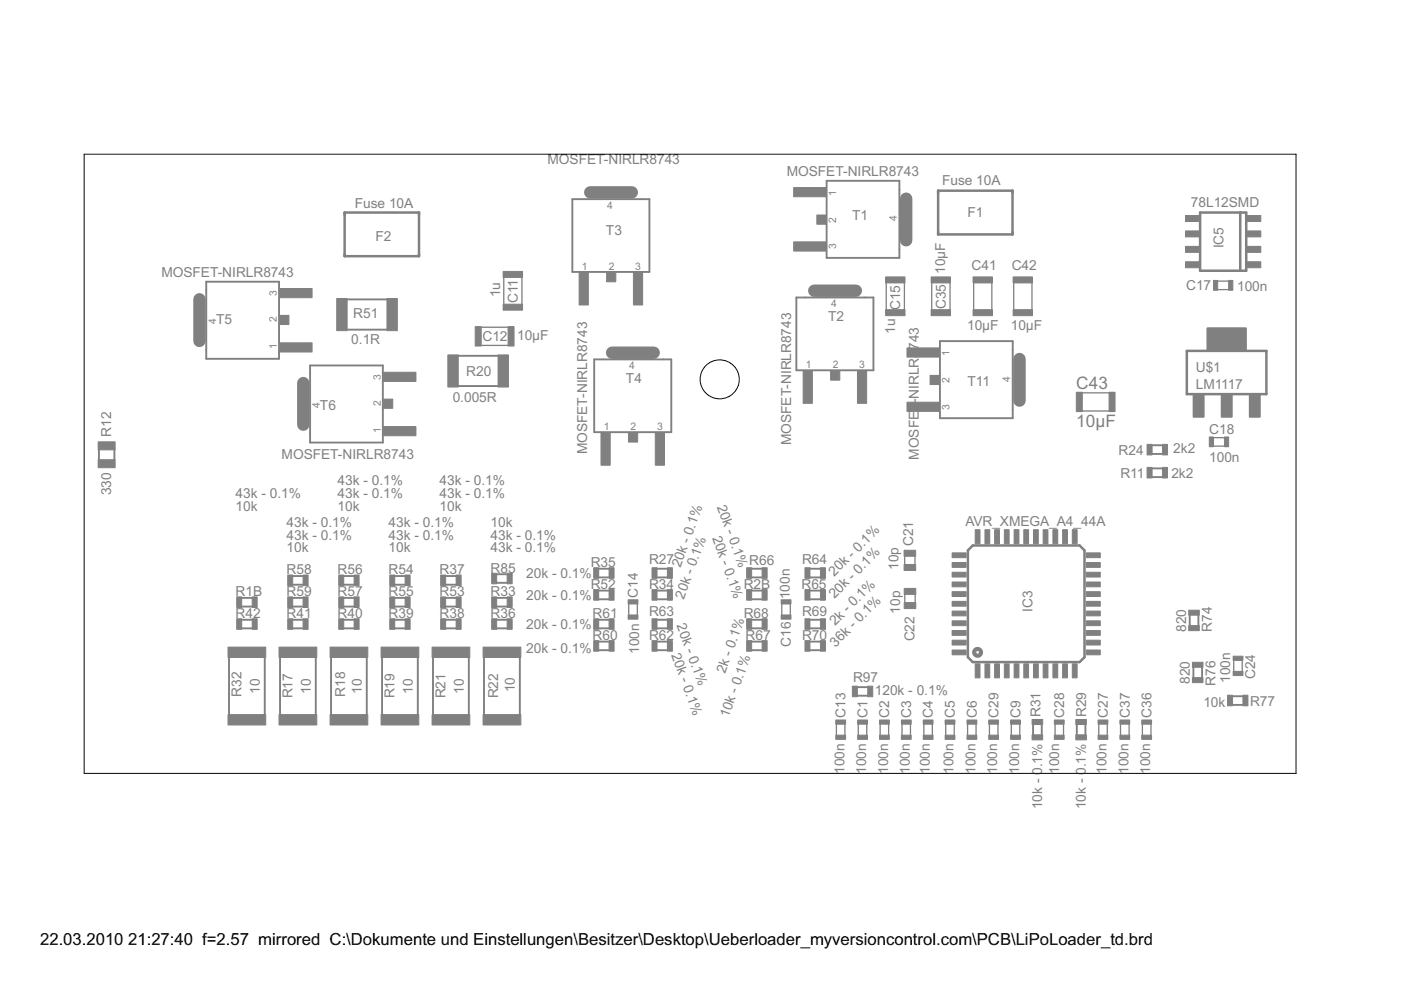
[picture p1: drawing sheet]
<svg xmlns="http://www.w3.org/2000/svg" width="297mm" height="210mm" viewBox="0 0 297 210" stroke-linecap="round" stroke-linejoin="round" font-family="sans-serif">
<path d="M206.6 137.5a1.04 1.04 0 0 1 1.1-.2 1.04 1.04 0 0 1 .6 1h-.6a.4 .4 0 0 1-.6 .4 .4 .4 0 0 1-.1-.7 .4 .4 0 0 1 .6 .2l.1 .1h.6a1.05 1.05 0 0 1-1.5 1 1.05 1.05 0 0 1-.2-1.8z" fill-rule="evenodd" fill="#808080" stroke="#808080" stroke-width=".21"/>
<g fill="#808080" stroke="#808080" stroke-width=".53">
<path d="M205.2 139.3l1 1.1z"/>
<path d="M205.2 116.7v22.6z"/>
<path d="M205.2 116.7l1-1z"/>
<path d="M206.2 115.7h22.7z"/>
<path d="M228.9 115.7l1 1z"/>
<path d="M229.9 116.7v22.6z"/>
<path d="M229.9 139.3l-1 1.1z"/>
<path d="M206.2 140.4h22.7z"/>
<path d="M268.5 74.4v9.2z"/>
<path d="M251.6 83.6h16.9z"/>
<path d="M251.6 74.4v9.2z"/>
<path d="M251.6 74.4h16.9z"/>
<path d="M198.9 49.7h15.8z"/>
<path d="M198.9 40.4h15.8z"/>
<path d="M198.9 40.4v.5z"/>
<path d="M198.9 49.2v.5z"/>
<path d="M214.7 40.4v.5z"/>
<path d="M214.7 49.2v.5z"/>
<path d="M73.1 45.1h15.7z"/>
<path d="M73.1 54.3h15.7z"/>
<path d="M88.8 53.8v.5z"/>
<path d="M88.8 45.1v.5z"/>
<path d="M73.1 53.8v.5z"/>
<path d="M73.1 45.1v.5z"/>
<path d="M198.9 40.4v9.3z"/>
<path d="M214.7 40.4v9.3z"/>
<path d="M88.8 45.1v9.2z"/>
<path d="M73.1 45.1v9.2z"/>
<path d="M254.4 45.1h8.6z"/>
<path d="M263 45.1h1.2z"/>
<path d="M264.2 45.1v12.3z"/>
<path d="M263 57.4h1.2z"/>
<path d="M254.4 57.4h8.6z"/>
<path d="M254.4 45.1v12.3z"/>
<path d="M263 45.1v12.3z"/>
</g>
<g fill="#808080" stroke="#808080" stroke-width=".4">
<path d="M199.3 88.7h15.4z"/>
<path d="M199.3 72.3h15.4z"/>
<path d="M214.7 72.3v1.9z"/>
<path d="M214.7 86.9v1.8z"/>
<path d="M199.3 72.3v16.4z"/>
<path d="M175.3 54.7h15.4z"/>
<path d="M175.3 38.3h15.4z"/>
<path d="M190.7 38.3v1.9z"/>
<path d="M190.7 52.9v1.8z"/>
<path d="M175.3 38.3v16.4z"/>
<path d="M185.2 63.1v15.4z"/>
<path d="M168.8 63.1v15.4z"/>
<path d="M168.8 63.1h2z"/>
<path d="M183.4 63.1h1.8z"/>
<path d="M168.8 78.5h16.4z"/>
<path d="M137.7 42.2v15.5z"/>
<path d="M121.3 42.2v15.5z"/>
<path d="M121.3 42.2h1.9z"/>
<path d="M135.9 42.2h1.8z"/>
<path d="M121.3 57.7h16.4z"/>
<path d="M142.3 76.2v15.4z"/>
<path d="M126 76.2v15.4z"/>
<path d="M126 76.2h1.9z"/>
<path d="M140.6 76.2h1.7z"/>
<path d="M126 91.6h16.3z"/>
<path d="M43.7 59.7h15.5z"/>
<path d="M43.7 76.1h15.5z"/>
<path d="M43.7 74.2v1.9z"/>
<path d="M43.7 59.7v1.8z"/>
<path d="M59.2 59.7v16.4z"/>
<path d="M65.7 77.5h15.5z"/>
<path d="M65.7 93.8h15.5z"/>
<path d="M65.7 91.9v1.9z"/>
<path d="M65.7 77.5v1.7z"/>
<path d="M81.2 77.5v16.3z"/>
<path d="M51.2 128.6h2.3z"/>
<path d="M51.2 126.8h2.3z"/>
<path d="M159.4 125.2h2.2z"/>
<path d="M159.4 127.1h2.2z"/>
<path d="M159.4 137.9h2.2z"/>
<path d="M159.4 136h2.2z"/>
<path d="M159.4 133.2h2.2z"/>
<path d="M159.4 131.4h2.2z"/>
<path d="M97.1 81.9h8.6z"/>
<path d="M97 75.4h8.6z"/>
<path d="M228.3 153.6v2.2z"/>
<path d="M230.1 153.6v2.2z"/>
<path d="M219 153.6v2.2z"/>
<path d="M220.9 153.6v2.2z"/>
<path d="M56.1 139.4v12.2z"/>
<path d="M48.6 139.4v12.2z"/>
<path d="M94.5 131.4h2.2z"/>
<path d="M94.5 133.2h2.2z"/>
<path d="M83.7 131.4h2.2z"/>
<path d="M83.7 133.2h2.2z"/>
<path d="M72.9 131.4h2.2z"/>
<path d="M72.9 133.2h2.2z"/>
<path d="M62.1 131.4h2.2z"/>
<path d="M62.1 133.2h2.2z"/>
<path d="M51.2 131.4h2.3z"/>
<path d="M51.2 133.2h2.3z"/>
<path d="M73.6 69.9h8.5z"/>
<path d="M73.5 63.5h8.6z"/>
<path d="M171.7 136h2.2z"/>
<path d="M171.7 137.9h2.2z"/>
<path d="M21 95.4v2.1z"/>
<path d="M24.3 95.4v2.1z"/>
<path d="M67 139.4v12.2z"/>
<path d="M59.4 139.4v12.2z"/>
<path d="M77.8 139.4v12.2z"/>
<path d="M70.2 139.4v12.2z"/>
<path d="M88.6 139.4v12.2z"/>
<path d="M81 139.4v12.2z"/>
<path d="M99.4 139.4v12.2z"/>
<path d="M91.8 139.4v12.2z"/>
<path d="M110.2 139.4v12.2z"/>
<path d="M102.6 139.4v12.2z"/>
<path d="M244.2 96.2h2.3z"/>
<path d="M244.2 94.4h2.3z"/>
<path d="M139.3 120.6h2.2z"/>
<path d="M139.3 122.4h2.2z"/>
<path d="M105.3 128.6h2.2z"/>
<path d="M105.3 126.8h2.2z"/>
<path d="M139.3 127.1h2.2z"/>
<path d="M139.3 125.2h2.2z"/>
<path d="M126.9 122.4h2.3z"/>
<path d="M126.9 120.6h2.3z"/>
<path d="M105.3 133.2h2.2z"/>
<path d="M105.3 131.4h2.2z"/>
<path d="M94.5 124h2.2z"/>
<path d="M94.5 122.1h2.2z"/>
<path d="M126.9 125.2h2.3z"/>
<path d="M126.9 127.1h2.3z"/>
<path d="M94.5 128.6h2.2z"/>
<path d="M94.5 126.8h2.2z"/>
<path d="M83.7 124h2.2z"/>
<path d="M83.7 122.1h2.2z"/>
<path d="M83.7 128.6h2.2z"/>
<path d="M83.7 126.8h2.2z"/>
<path d="M72.9 124h2.2z"/>
<path d="M72.9 122.1h2.2z"/>
<path d="M72.9 128.6h2.2z"/>
<path d="M72.9 126.8h2.2z"/>
<path d="M62.1 124h2.2z"/>
<path d="M62.1 122.1h2.2z"/>
<path d="M62.1 128.6h2.2z"/>
<path d="M62.1 126.8h2.2z"/>
<path d="M126.9 137.9h2.3z"/>
<path d="M126.9 136h2.3z"/>
<path d="M126.9 131.4h2.3z"/>
<path d="M126.9 133.2h2.3z"/>
<path d="M139.3 136h2.2z"/>
<path d="M139.3 137.9h2.2z"/>
<path d="M139.3 133.2h2.2z"/>
<path d="M139.3 131.4h2.2z"/>
<path d="M171.7 120.6h2.2z"/>
<path d="M171.7 122.4h2.2z"/>
<path d="M171.7 127.1h2.2z"/>
<path d="M171.7 125.2h2.2z"/>
<path d="M159.4 122.4h2.2z"/>
<path d="M159.4 120.6h2.2z"/>
<path d="M252.2 130.4v2.3z"/>
<path d="M254.1 130.4v2.3z"/>
<path d="M254.9 141.5v2.2z"/>
<path d="M253 141.5v2.2z"/>
<path d="M261.3 147.6h2.2z"/>
<path d="M261.3 149.5h2.2z"/>
<path d="M214.7 74.2v12.7z"/>
<path d="M190.7 40.2v12.7z"/>
<path d="M170.8 63.1h12.6z"/>
<path d="M123.2 42.2h12.7z"/>
<path d="M127.9 76.2h12.7z"/>
<path d="M43.7 61.5v12.7z"/>
<path d="M65.7 79.2v12.7z"/>
<path d="M244.2 101.2h2.3z"/>
<path d="M244.2 99.3h2.3z"/>
<path d="M171.7 131.4h2.2z"/>
<path d="M171.7 133.2h2.2z"/>
<path d="M181.8 145.7h2.2z"/>
<path d="M181.8 147.5h2.2z"/>
<path d="M105.3 121.8h2.2z"/>
<path d="M105.3 123.6h2.2z"/>
</g>
<g fill="#808080" stroke="#808080" stroke-width=".21">
<path d="M53.5 126.6h1v2.2h-1z"/>
<path d="M50.2 126.6h1v2.2h-1z"/>
<path d="M158.3 125h1.1v2.3h-1.1z"/>
<path d="M161.6 125h1v2.3h-1z"/>
<path d="M206.8 140.8h1v2.9h-1z"/>
<path d="M208.8 140.8h1v2.9h-1z"/>
<path d="M210.9 140.8h1v2.9h-1z"/>
<path d="M212.9 140.8h1.1v2.9h-1.1z"/>
<path d="M215 140.8h1v2.9h-1z"/>
<path d="M217.1 140.8h1v2.9h-1z"/>
<path d="M219.1 140.8h1v2.9h-1z"/>
<path d="M221.2 140.8h1v2.9h-1z"/>
<path d="M223.2 140.8h1.1v2.9h-1.1z"/>
<path d="M225.3 140.8h1v2.9h-1z"/>
<path d="M227.4 140.8h1v2.9h-1z"/>
<path d="M230.3 137.8h3v1h-3z"/>
<path d="M230.3 135.7h3v1.1h-3z"/>
<path d="M230.3 133.7h3v1h-3z"/>
<path d="M230.3 131.6h3v1.1h-3z"/>
<path d="M230.3 129.6h3v1h-3z"/>
<path d="M230.3 127.5h3v1h-3z"/>
<path d="M230.3 125.5h3v1h-3z"/>
<path d="M230.3 123.4h3v1h-3z"/>
<path d="M230.3 121.3h3v1h-3z"/>
<path d="M230.3 119.3h3v1h-3z"/>
<path d="M230.3 117.2h3v1h-3z"/>
<path d="M227.4 112.3h1v3h-1z"/>
<path d="M225.3 112.3h1v3h-1z"/>
<path d="M223.2 112.3h1.1v3h-1.1z"/>
<path d="M221.2 112.3h1v3h-1z"/>
<path d="M219.1 112.3h1v3h-1z"/>
<path d="M217.1 112.3h1v3h-1z"/>
<path d="M215 112.3h1v3h-1z"/>
<path d="M212.9 112.3h1.1v3h-1.1z"/>
<path d="M210.9 112.3h1v3h-1z"/>
<path d="M208.8 112.3h1v3h-1z"/>
<path d="M206.8 112.3h1v3h-1z"/>
<path d="M201.9 117.2h2.9v1h-2.9z"/>
<path d="M201.9 119.3h2.9v1h-2.9z"/>
<path d="M201.9 121.3h2.9v1h-2.9z"/>
<path d="M201.9 123.4h2.9v1h-2.9z"/>
<path d="M201.9 125.5h2.9v1h-2.9z"/>
<path d="M201.9 127.5h2.9v1h-2.9z"/>
<path d="M201.9 129.6h2.9v1h-2.9z"/>
<path d="M201.9 131.6h2.9v1.1h-2.9z"/>
<path d="M201.9 133.7h2.9v1h-2.9z"/>
<path d="M201.9 135.7h2.9v1.1h-2.9z"/>
<path d="M201.9 137.8h2.9v1h-2.9z"/>
<path d="M161.6 135.8h1v2.3h-1z"/>
<path d="M158.3 135.8h1.1v2.3h-1.1z"/>
<path d="M161.6 131.2h1v2.2h-1z"/>
<path d="M158.3 131.2h1.1v2.2h-1.1z"/>
<path d="M133.2 127.2h2.1v.9h-2.1z"/>
<path d="M133.2 130.4h2.1v.9h-2.1z"/>
<path d="M165.6 127.2h2.1v.9h-2.1z"/>
<path d="M165.6 130.4h2.1v.9h-2.1z"/>
<path d="M105.6 75.2h2.2v6.9h-2.2z"/>
<path d="M95 75.2h2.2v6.9h-2.2z"/>
<path d="M257.3 59.5h.9v2h-.9z"/>
<path d="M260.5 59.5h.9v2h-.9z"/>
<path d="M256.4 92.6h.9v2.1h-.9z"/>
<path d="M259.6 92.6h.9v2.1h-.9z"/>
<path d="M191.7 119.7h2.4v1.2h-2.4z"/>
<path d="M191.7 116.7h2.4v1.2h-2.4z"/>
<path d="M191.7 124.8h2.5v1.2h-2.5z"/>
<path d="M191.7 127.8h2.5v1.2h-2.5z"/>
<path d="M261.5 139.1h2v.9h-2z"/>
<path d="M261.5 142.3h2v.9h-2z"/>
<path d="M228.1 155.8h2.2v1.1h-2.2z"/>
<path d="M228.1 152.5h2.2v1.1h-2.2z"/>
<path d="M218.8 155.8h2.3v1.1h-2.3z"/>
<path d="M218.8 152.5h2.3v1.1h-2.3z"/>
<path d="M232.8 155.9h2.1v.9h-2.1z"/>
<path d="M232.8 152.7h2.1v.8h-2.1z"/>
<path d="M223.5 155.9h2.1v.9h-2.1z"/>
<path d="M223.5 152.7h2.1v.8h-2.1z"/>
<path d="M48.3 137.2h8v2.2h-8z"/>
<path d="M48.3 151.5h8v2.2h-8z"/>
<path d="M93.4 131.2h1.1v2.2h-1.1z"/>
<path d="M96.7 131.2h1.1v2.2h-1.1z"/>
<path d="M82.6 131.2h1.1v2.2h-1.1z"/>
<path d="M85.9 131.2h1.1v2.2h-1.1z"/>
<path d="M71.8 131.2h1.1v2.2h-1.1z"/>
<path d="M75.1 131.2h1v2.2h-1z"/>
<path d="M61 131.2h1.1v2.2h-1.1z"/>
<path d="M64.3 131.2h1v2.2h-1z"/>
<path d="M50.2 131.2h1v2.2h-1z"/>
<path d="M53.5 131.2h1v2.2h-1z"/>
<path d="M82 63.3h2.2v6.8h-2.2z"/>
<path d="M71.4 63.3h2.2v6.8h-2.2z"/>
<path d="M170.7 135.8h1v2.3h-1z"/>
<path d="M173.9 135.8h1.1v2.3h-1.1z"/>
<path d="M214.3 155.9h2v.9h-2z"/>
<path d="M214.3 152.7h2v.8h-2z"/>
<path d="M209.6 155.9h2.1v.9h-2.1z"/>
<path d="M209.6 152.7h2.1v.8h-2.1z"/>
<path d="M20.8 93.7h3.6v1.7h-3.6z"/>
<path d="M20.8 97.5h3.6v1.7h-3.6z"/>
<path d="M59.2 137.2h8v2.2h-8z"/>
<path d="M59.2 151.5h8v2.2h-8z"/>
<path d="M70 137.2h8v2.2h-8z"/>
<path d="M70 151.5h8v2.2h-8z"/>
<path d="M80.8 137.2h8v2.2h-8z"/>
<path d="M80.8 151.5h8v2.2h-8z"/>
<path d="M91.6 137.2h8v2.2h-8z"/>
<path d="M91.6 151.5h8v2.2h-8z"/>
<path d="M102.4 137.2h8v2.2h-8z"/>
<path d="M102.4 151.5h8v2.2h-8z"/>
<path d="M246.5 94.2h1v2.3h-1z"/>
<path d="M243.2 94.2h1.1v2.3h-1.1z"/>
<path d="M237.4 155.9h2.1v.9h-2.1z"/>
<path d="M237.4 152.7h2.1v.8h-2.1z"/>
<path d="M255.9 69.6h8.3v4.7h-8.3z"/>
<path d="M259 83.6h2.2v4.8h-2.2z"/>
<path d="M253 83.6h2.2v4.8h-2.2z"/>
<path d="M264.9 83.6h2.2v4.8h-2.2z"/>
<path d="M138.2 120.4h1.1v2.2h-1.1z"/>
<path d="M141.5 120.4h1.1v2.2h-1.1z"/>
<path d="M107.5 126.6h1.1v2.2h-1.1z"/>
<path d="M104.2 126.6h1.1v2.2h-1.1z"/>
<path d="M141.5 125h1.1v2.3h-1.1z"/>
<path d="M138.2 125h1.1v2.3h-1.1z"/>
<path d="M129.1 120.4h1.1v2.2h-1.1z"/>
<path d="M125.9 120.4h1v2.2h-1z"/>
<path d="M107.5 131.2h1.1v2.2h-1.1z"/>
<path d="M104.2 131.2h1.1v2.2h-1.1z"/>
<path d="M96.7 121.9h1.1v2.3h-1.1z"/>
<path d="M93.4 121.9h1.1v2.3h-1.1z"/>
<path d="M125.9 125h1v2.3h-1z"/>
<path d="M129.1 125h1.1v2.3h-1.1z"/>
<path d="M96.7 126.6h1.1v2.2h-1.1z"/>
<path d="M93.4 126.6h1.1v2.2h-1.1z"/>
<path d="M85.9 121.9h1.1v2.3h-1.1z"/>
<path d="M82.6 121.9h1.1v2.3h-1.1z"/>
<path d="M85.9 126.6h1.1v2.2h-1.1z"/>
<path d="M82.6 126.6h1.1v2.2h-1.1z"/>
<path d="M75.1 121.9h1v2.3h-1z"/>
<path d="M71.8 121.9h1.1v2.3h-1.1z"/>
<path d="M75.1 126.6h1v2.2h-1z"/>
<path d="M71.8 126.6h1.1v2.2h-1.1z"/>
<path d="M64.3 121.9h1v2.3h-1z"/>
<path d="M61 121.9h1.1v2.3h-1.1z"/>
<path d="M64.3 126.6h1v2.2h-1z"/>
<path d="M61 126.6h1.1v2.2h-1.1z"/>
<path d="M129.1 135.8h1.1v2.3h-1.1z"/>
<path d="M125.9 135.8h1v2.3h-1z"/>
<path d="M125.9 131.2h1v2.2h-1z"/>
<path d="M129.1 131.2h1.1v2.2h-1.1z"/>
<path d="M138.2 135.8h1.1v2.3h-1.1z"/>
<path d="M141.5 135.8h1.1v2.3h-1.1z"/>
<path d="M141.5 131.2h1.1v2.2h-1.1z"/>
<path d="M138.2 131.2h1.1v2.2h-1.1z"/>
<path d="M170.7 120.4h1v2.2h-1z"/>
<path d="M173.9 120.4h1.1v2.2h-1.1z"/>
<path d="M173.9 125h1.1v2.3h-1.1z"/>
<path d="M170.7 125h1v2.3h-1z"/>
<path d="M161.6 120.4h1v2.2h-1z"/>
<path d="M158.3 120.4h1.1v2.2h-1.1z"/>
<path d="M252 132.7h2.3v1h-2.3z"/>
<path d="M252 129.4h2.3v1h-2.3z"/>
<path d="M252.8 140.4h2.3v1.1h-2.3z"/>
<path d="M252.8 143.7h2.3v1h-2.3z"/>
<path d="M260.3 147.4h1v2.2h-1z"/>
<path d="M263.5 147.4h1.1v2.2h-1.1z"/>
<path d="M181.8 155.9h2.1v.9h-2.1z"/>
<path d="M181.8 152.7h2.1v.8h-2.1z"/>
<path d="M186.5 155.9h2.1v.9h-2.1z"/>
<path d="M186.5 152.7h2.1v.8h-2.1z"/>
<path d="M191.1 155.9h2.1v.9h-2.1z"/>
<path d="M191.1 152.7h2.1v.8h-2.1z"/>
<path d="M195.7 155.9h2.1v.9h-2.1z"/>
<path d="M195.7 152.7h2.1v.8h-2.1z"/>
<path d="M200.4 155.9h2.1v.9h-2.1z"/>
<path d="M200.4 152.7h2.1v.8h-2.1z"/>
<path d="M205 155.9h2.1v.9h-2.1z"/>
<path d="M205 152.7h2.1v.8h-2.1z"/>
<path d="M100.8 69.3h1.2v4.1h-1.2z"/>
<path d="M107.7 69.3h1.3v4.1h-1.3z"/>
<path d="M192.3 73.8h6.9v1.9h-6.9z"/>
<path d="M192.3 85.3h6.9v1.9h-6.9z"/>
<path d="M197.2 79.6h1.9v1.9h-1.9z"/>
<path d="M168.3 39.8h6.8v1.9h-6.8z"/>
<path d="M168.3 51.3h6.8v1.9h-6.8z"/>
<path d="M173.2 45.6h1.9v1.9h-1.9z"/>
<path d="M170.3 78.7h1.9v6.8h-1.9z"/>
<path d="M181.8 78.7h1.9v6.8h-1.9z"/>
<path d="M176.1 78.7h2v1.9h-2z"/>
<path d="M122.8 57.8h1.9v6.9h-1.9z"/>
<path d="M134.3 57.8h1.9v6.9h-1.9z"/>
<path d="M128.6 57.8h2v2h-2z"/>
<path d="M127.4 91.8h2v6.8h-2z"/>
<path d="M138.9 91.8h2v6.8h-2z"/>
<path d="M133.2 91.8h2v1.9h-2z"/>
<path d="M59.3 72.7h6.9v1.9h-6.9z"/>
<path d="M59.3 61.2h6.9v1.9h-6.9z"/>
<path d="M59.3 66.9h2v1.9h-2z"/>
<path d="M81.3 90.4h6.9v2h-6.9z"/>
<path d="M81.3 78.9h6.9v2h-6.9z"/>
<path d="M81.3 84.6h2v2h-2z"/>
<path d="M106.7 64.5h4.1v1.3h-4.1z"/>
<path d="M106.7 57.6h4.1v1.2h-4.1z"/>
<path d="M187.8 65.7h4.1v1.2h-4.1z"/>
<path d="M187.8 58.7h4.1v1.3h-4.1z"/>
<path d="M246.5 99.1h1v2.2h-1z"/>
<path d="M243.2 99.1h1.1v2.2h-1.1z"/>
<path d="M242.1 155.9h2.1v.9h-2.1z"/>
<path d="M242.1 152.7h2.1v.8h-2.1z"/>
<path d="M170.7 131.2h1v2.2h-1z"/>
<path d="M173.9 131.2h1.1v2.2h-1.1z"/>
<path d="M180.7 145.5h1.1v2.2h-1.1z"/>
<path d="M184 145.5h1v2.2h-1z"/>
<path d="M264.5 55.5h2.8v1.3h-2.8z"/>
<path d="M264.5 52.2h2.8v1.3h-2.8z"/>
<path d="M264.5 49h2.8v1.2h-2.8z"/>
<path d="M264.5 45.7h2.8v1.3h-2.8z"/>
<path d="M251.4 45.7h2.8v1.3h-2.8z"/>
<path d="M251.4 49h2.8v1.2h-2.8z"/>
<path d="M251.4 52.2h2.8v1.3h-2.8z"/>
<path d="M251.4 55.5h2.8v1.3h-2.8z"/>
<path d="M197.4 58.7h4.1v1.3h-4.1z"/>
<path d="M197.4 65.7h4.1v1.2h-4.1z"/>
<path d="M177.2 155.9h2.1v.9h-2.1z"/>
<path d="M177.2 152.7h2.1v.8h-2.1z"/>
<path d="M104.2 121.5h1.1v2.3h-1.1z"/>
<path d="M107.5 121.5h1.1v2.3h-1.1z"/>
<path d="M206.3 58.7h4.1v1.3h-4.1z"/>
<path d="M206.3 65.7h4.1v1.2h-4.1z"/>
<path d="M214.8 58.7h4.1v1.3h-4.1z"/>
<path d="M214.8 65.7h4.1v1.2h-4.1z"/>
<path d="M228.2 83.2h1.3v4.1h-1.3z"/>
<path d="M235.1 83.2h1.3v4.1h-1.3z"/>
</g>
<g fill="#808080" stroke="#808080" stroke-width=".28">
<path d="M135.1 127.4v3.7z"/>
<path d="M133.3 127.4v3.7z"/>
<path d="M167.6 127.4v3.7z"/>
<path d="M165.8 127.4v3.7z"/>
<path d="M257.5 59.6h3.7z"/>
<path d="M257.5 61.4h3.7z"/>
<path d="M256.6 92.8h3.7z"/>
<path d="M256.6 94.6h3.7z"/>
<path d="M191.8 117.9v1.8z"/>
<path d="M194 117.9v1.8z"/>
<path d="M194 126v1.8z"/>
<path d="M191.8 126v1.8z"/>
<path d="M263.4 139.3v3.7z"/>
<path d="M261.6 139.3v3.7z"/>
<path d="M233 152.8v3.8z"/>
<path d="M234.8 152.8v3.8z"/>
<path d="M223.7 152.8v3.8z"/>
<path d="M225.5 152.8v3.8z"/>
<path d="M214.4 152.8v3.8z"/>
<path d="M216.2 152.8v3.8z"/>
<path d="M209.8 152.8v3.8z"/>
<path d="M211.6 152.8v3.8z"/>
<path d="M237.6 152.8v3.8z"/>
<path d="M239.4 152.8v3.8z"/>
<path d="M182 152.8v3.8z"/>
<path d="M183.8 152.8v3.8z"/>
<path d="M186.6 152.8v3.8z"/>
<path d="M188.4 152.8v3.8z"/>
<path d="M191.2 152.8v3.8z"/>
<path d="M193 152.8v3.8z"/>
<path d="M195.9 152.8v3.8z"/>
<path d="M197.7 152.8v3.8z"/>
<path d="M200.5 152.8v3.8z"/>
<path d="M202.3 152.8v3.8z"/>
<path d="M205.1 152.8v3.8z"/>
<path d="M206.9 152.8v3.8z"/>
<path d="M100.9 69.4h7.9z"/>
<path d="M100.9 73.2h7.9z"/>
<path d="M106.8 57.7v7.9z"/>
<path d="M110.7 57.7v7.9z"/>
<path d="M187.9 58.9v7.8z"/>
<path d="M191.7 58.9v7.8z"/>
<path d="M242.2 152.8v3.8z"/>
<path d="M244 152.8v3.8z"/>
<path d="M201.4 58.9v7.8z"/>
<path d="M197.5 58.9v7.8z"/>
<path d="M177.3 152.8v3.8z"/>
<path d="M179.1 152.8v3.8z"/>
<path d="M210.3 58.9v7.8z"/>
<path d="M206.4 58.9v7.8z"/>
<path d="M218.8 58.9v7.8z"/>
<path d="M214.9 58.9v7.8z"/>
<path d="M228.4 83.3h7.8z"/>
<path d="M228.4 87.1h7.8z"/>
</g>
<g fill="#808080" stroke="#808080" stroke-width="2.6">
<path d="M216.2 76.1v8.8z"/>
<path d="M192.1 42.1v8.8z"/>
<path d="M172.6 61.6h8.9z"/>
<path d="M125.1 40.8h8.9z"/>
<path d="M129.8 74.8h8.8z"/>
<path d="M42.3 63.5v8.8z"/>
<path d="M64.3 81.2v8.8z"/>
</g>
<circle cx="152.6" cy="80.4" r="4.1" fill="none" stroke="#000" stroke-width=".21"/>
<path d="M17.8 32.7v131.3zM17.8 32.7h257zM17.8 164h257zM274.8 32.7v131.3z" fill="#000" stroke="#000" stroke-width=".21"/>
<g font-size="4.1" fill="#808080">
<text x="228.2" y="82.4">C43</text>
<text x="228.2" y="90.6">10µF</text>
</g>
<g font-size="4">
<text x="8.5" y="200.4">22.03.2010</text>
<text x="27.2" y="200.4">21:27:40 f=2.57 mirrored C:\Dokumente und Einstellungen\Besitzer\Desktop\Ueberloader_myversioncontrol.com\PCB\LiPoLoader_td.brd</text>
</g>
<g font-size="3.3" fill="#808080">
<text x="116.1" y="34.8">MOSFET-NIRLR8743</text>
<text x="166.8" y="37.2">MOSFET-NIRLR8743</text>
<text x="199.7" y="39.1">Fuse 10A</text>
<text x="75.2" y="44.1">Fuse 10A</text>
<text x="180.6" y="46.5">T1</text>
<text x="205.1" y="46.1">F1</text>
<text x="252.5" y="44">78L12SMD</text>
<text x="79.6" y="51.1">F2</text>
<text x="128.5" y="49.8">T3</text>
<text x="259.4" y="52.7" transform="rotate(-90 259.4 52.7)">IC5</text>
<text x="34.2" y="58.8">MOSFET-NIRLR8743</text>
<text x="200.4" y="58" transform="rotate(-90 200.4 58)">10µF</text>
<text x="206" y="57.3">C41</text>
<text x="214.5" y="57.3">C42</text>
<text x="106" y="63.1" transform="rotate(-90 106 63.1)">1u</text>
<text x="109.8" y="64.2" transform="rotate(-90 109.8 64.2)">C11</text>
<text x="190.9" y="65.8" transform="rotate(-90 190.9 65.8)">C15</text>
<text x="200.5" y="65.6" transform="rotate(-90 200.5 65.6)">C35</text>
<text x="251.5" y="61.5">C17</text>
<text x="262.3" y="61.7">100n</text>
<text x="45.8" y="68.8">T5</text>
<text x="74.9" y="67.5">R51</text>
<text x="175.6" y="68">T2</text>
<text x="189.8" y="70.8" transform="rotate(-90 189.8 70.8)">1u</text>
<text x="205" y="69.9">10µF</text>
<text x="214.3" y="69.9">10µF</text>
<text x="74.5" y="72.9">0.1R</text>
<text x="102.3" y="72.3">C12</text>
<text x="109.6" y="72.1">10µF</text>
<text x="98.8" y="79.8">R20</text>
<text x="132.7" y="81.1">T4</text>
<text x="205.1" y="81.8">T11</text>
<text x="253.5" y="78.9">U$1</text>
<text x="253.5" y="82.4">LM1117</text>
<text x="67.8" y="86.9">T6</text>
<text x="96" y="85.3">0.005R</text>
<text x="194.8" y="87.1" transform="rotate(-90 194.8 87.1)">T-</text>
<text x="194.8" y="84.5" transform="rotate(-90 194.8 84.5)">NIRLR8743</text>
<text x="23.6" y="92.6" transform="rotate(-90 23.6 92.6)">R12</text>
<text x="167.7" y="94.4" transform="rotate(-90 167.7 94.4)">MOSFET-NIRLR8743</text>
<text x="248.7" y="96">2k2</text>
<text x="256.4" y="92">C18</text>
<text x="59.7" y="97.4">MOSFET-NIRLR8743</text>
<text x="124.5" y="96.3" transform="rotate(-90 124.5 96.3)">MOSFET-NIRLR8743</text>
<text x="194.8" y="97.4" transform="rotate(-90 194.8 97.4)">MOSFE</text>
<text x="237.2" y="96.4">R24</text>
<text x="237.5" y="101.3">R11</text>
<text x="248.4" y="101.3">2k2</text>
<text x="256.4" y="97.9">100n</text>
<text x="23.5" y="105" transform="rotate(-90 23.5 105)">330</text>
<text x="49.9" y="105.6">43k - 0.1%</text>
<text x="71.6" y="102.9">43k - 0.1%</text>
<text x="71.6" y="105.6">43k - 0.1%</text>
<text x="93.2" y="102.9">43k - 0.1%</text>
<text x="93.2" y="105.6">43k - 0.1%</text>
<text x="152" y="107.4" transform="rotate(70 152 107.4)">20k - 0.1%</text>
<text x="49.9" y="108.3">10k</text>
<text x="60.8" y="111.7">43k - 0.1%</text>
<text x="71.6" y="108.3">10k</text>
<text x="82.4" y="111.7">43k - 0.1%</text>
<text x="93.2" y="108.3">10k</text>
<text x="104" y="111.7">10k</text>
<text x="204.7" y="111.5">AVR_XMEGA_A4_44A</text>
<text x="60.8" y="117.1">10k</text>
<text x="60.8" y="114.4">43k - 0.1%</text>
<text x="82.4" y="117.1">10k</text>
<text x="82.4" y="114.4">43k - 0.1%</text>
<text x="104" y="114.4">43k - 0.1%</text>
<text x="104" y="117.1">43k - 0.1%</text>
<text x="137.6" y="119.5">R27</text>
<text x="151" y="114.1" transform="rotate(70 151 114.1)">20k - 0.1%</text>
<text x="158.8" y="119.9">R66</text>
<text x="170" y="119.5">R64</text>
<text x="193.6" y="115.8" transform="rotate(-90 193.6 115.8)">C21</text>
<text x="60.8" y="121.8">R58</text>
<text x="71.6" y="121.8">R56</text>
<text x="82.4" y="121.8">R54</text>
<text x="93.2" y="121.8">R37</text>
<text x="104" y="121.4">R85</text>
<text x="111.6" y="122.5">20k - 0.1%</text>
<text x="125.2" y="120.3">R35</text>
<text x="125.2" y="124.9">R52</text>
<text x="137.6" y="124.9">R34</text>
<text x="144.3" y="120.4" transform="rotate(-70 144.3 120.4)">20k - 0.1%</text>
<text x="157.7" y="124.9">R2B</text>
<text x="169.9" y="124.8">R65</text>
<text x="176.9" y="122.3" transform="rotate(-45 176.9 122.3)">20k - 0.1%</text>
<text x="190.5" y="120.8" transform="rotate(-90 190.5 120.8)">10p</text>
<text x="49.9" y="126.4">R1B</text>
<text x="49.9" y="131.1">R42</text>
<text x="60.8" y="131.1">R41</text>
<text x="60.8" y="126.4">R59</text>
<text x="71.6" y="131.1">R40</text>
<text x="71.6" y="126.4">R57</text>
<text x="82.4" y="131.1">R39</text>
<text x="82.4" y="126.4">R55</text>
<text x="93.2" y="131.1">R38</text>
<text x="93.2" y="126.4">R53</text>
<text x="104" y="126.4">R33</text>
<text x="104" y="131.1">R36</text>
<text x="111.6" y="127.1">20k - 0.1%</text>
<text x="125.6" y="131.1">R61</text>
<text x="135.2" y="126.7" transform="rotate(-90 135.2 126.7)">C14</text>
<text x="137.6" y="130.7">R63</text>
<text x="145" y="127.1" transform="rotate(-70 145 127.1)">20k - 0.1%</text>
<text x="157.7" y="131.1">R68</text>
<text x="167.4" y="127" transform="rotate(-90 167.4 127)">100n</text>
<text x="170" y="130.7">R69</text>
<text x="176.9" y="127" transform="rotate(-45 176.9 127)">20k - 0.1%</text>
<text x="190.8" y="130.1" transform="rotate(-90 190.8 130.1)">10p</text>
<text x="218.9" y="129.7" transform="rotate(-90 218.9 129.7)">IC3</text>
<text x="111.6" y="133.3">20k - 0.1%</text>
<text x="125.6" y="135.7">R60</text>
<text x="137.6" y="135.7">R62</text>
<text x="143.4" y="132.6" transform="rotate(70 143.4 132.6)">20k - 0.1%</text>
<text x="158.1" y="135.7">R67</text>
<text x="167.7" y="137.1" transform="rotate(-90 167.7 137.1)">C16</text>
<text x="170" y="135.7">R70</text>
<text x="177.1" y="132.8" transform="rotate(-45 177.1 132.8)">2k - 0.1%</text>
<text x="177.2" y="137.3" transform="rotate(-45 177.2 137.3)">36k - 0.1%</text>
<text x="193.9" y="136" transform="rotate(-90 193.9 136)">C22</text>
<text x="251.5" y="134" transform="rotate(-90 251.5 134)">820</text>
<text x="256.9" y="134" transform="rotate(-90 256.9 134)">R74</text>
<text x="111.6" y="138.3">20k - 0.1%</text>
<text x="135.5" y="138.6" transform="rotate(-90 135.5 138.6)">100n</text>
<text x="142.3" y="138.9" transform="rotate(70 142.3 138.9)">20k - 0.1%</text>
<text x="153.7" y="142.9" transform="rotate(-70 153.7 142.9)">2k - 0.1%</text>
<text x="51.2" y="147.7" transform="rotate(-90 51.2 147.7)">R32</text>
<text x="55.1" y="147.1" transform="rotate(-90 55.1 147.1)">10</text>
<text x="62" y="148.1" transform="rotate(-90 62 148.1)">R17</text>
<text x="65.9" y="147.1" transform="rotate(-90 65.9 147.1)">10</text>
<text x="73.2" y="147.7" transform="rotate(-90 73.2 147.7)">R18</text>
<text x="76.7" y="147.1" transform="rotate(-90 76.7 147.1)">10</text>
<text x="83.6" y="148.1" transform="rotate(-90 83.6 148.1)">R19</text>
<text x="87.6" y="147.1" transform="rotate(-90 87.6 147.1)">10</text>
<text x="94.4" y="148.1" transform="rotate(-90 94.4 148.1)">R21</text>
<text x="98.4" y="147.1" transform="rotate(-90 98.4 147.1)">10</text>
<text x="105.6" y="148.1" transform="rotate(-90 105.6 148.1)">R22</text>
<text x="109.2" y="146.8" transform="rotate(-90 109.2 146.8)">10</text>
<text x="180.9" y="144.6">R97</text>
<text x="185.5" y="147.3">120k - 0.1%</text>
<text x="252.3" y="145" transform="rotate(-90 252.3 145)">820</text>
<text x="255.1" y="149.9">10k</text>
<text x="257.7" y="145.4" transform="rotate(-90 257.7 145.4)">R76</text>
<text x="260.8" y="144.8" transform="rotate(-90 260.8 144.8)">100n</text>
<text x="265" y="149.6">R77</text>
<text x="266.1" y="144" transform="rotate(-90 266.1 144)">C24</text>
<text x="154.4" y="152.3" transform="rotate(-70 154.4 152.3)">10k - 0.1%</text>
<text x="179.3" y="152.1" transform="rotate(-90 179.3 152.1)">C13</text>
<text x="183.9" y="152.1" transform="rotate(-90 183.9 152.1)">C1</text>
<text x="188.5" y="152.1" transform="rotate(-90 188.5 152.1)">C2</text>
<text x="193.2" y="152.1" transform="rotate(-90 193.2 152.1)">C3</text>
<text x="197.8" y="152.1" transform="rotate(-90 197.8 152.1)">C4</text>
<text x="202.4" y="152.1" transform="rotate(-90 202.4 152.1)">C5</text>
<text x="207.1" y="152.1" transform="rotate(-90 207.1 152.1)">C6</text>
<text x="211.7" y="152.1" transform="rotate(-90 211.7 152.1)">C29</text>
<text x="216.3" y="152.1" transform="rotate(-90 216.3 152.1)">C9</text>
<text x="220.6" y="152.1" transform="rotate(-90 220.6 152.1)">R31</text>
<text x="225.6" y="152.1" transform="rotate(-90 225.6 152.1)">C28</text>
<text x="230.3" y="152.1" transform="rotate(-90 230.3 152.1)">R29</text>
<text x="234.9" y="152.1" transform="rotate(-90 234.9 152.1)">C27</text>
<text x="239.5" y="152.1" transform="rotate(-90 239.5 152.1)">C37</text>
<text x="244.1" y="152.1" transform="rotate(-90 244.1 152.1)">C36</text>
<text x="179" y="164.1" transform="rotate(-90 179 164.1)">100n</text>
<text x="183.6" y="164.1" transform="rotate(-90 183.6 164.1)">100n</text>
<text x="188.3" y="164.1" transform="rotate(-90 188.3 164.1)">100n</text>
<text x="192.9" y="164.1" transform="rotate(-90 192.9 164.1)">100n</text>
<text x="197.2" y="164.1" transform="rotate(-90 197.2 164.1)">100n</text>
<text x="202.2" y="164.1" transform="rotate(-90 202.2 164.1)">100n</text>
<text x="206.8" y="164.1" transform="rotate(-90 206.8 164.1)">100n</text>
<text x="211.5" y="164.1" transform="rotate(-90 211.5 164.1)">100n</text>
<text x="216.1" y="164.1" transform="rotate(-90 216.1 164.1)">100n</text>
<text x="224.6" y="164.1" transform="rotate(-90 224.6 164.1)">100n</text>
<text x="234.6" y="164.1" transform="rotate(-90 234.6 164.1)">100n</text>
<text x="239.3" y="164.1" transform="rotate(-90 239.3 164.1)">100n</text>
<text x="243.9" y="164.1" transform="rotate(-90 243.9 164.1)">100n</text>
<text x="221" y="171.6" transform="rotate(-90 221 171.6)">10k - 0.1%</text>
<text x="230.2" y="171.6" transform="rotate(-90 230.2 171.6)">10k - 0.1%</text>
</g>
<g font-size="2.5" fill="#808080">
<text x="177.3" y="41.6" transform="rotate(-90 177.3 41.6)">1</text>
<text x="128.7" y="44.3">4</text>
<text x="177.3" y="47.3" transform="rotate(-90 177.3 47.3)">2</text>
<text x="190.2" y="46.9" transform="rotate(-90 190.2 46.9)">4</text>
<text x="177.3" y="52.9" transform="rotate(-90 177.3 52.9)">3</text>
<text x="123.4" y="57.2">1</text>
<text x="129.1" y="57.2">2</text>
<text x="134.7" y="57.2">3</text>
<text x="58.7" y="62.7" transform="rotate(-90 58.7 62.7)">3</text>
<text x="176.2" y="65.2">4</text>
<text x="45.8" y="68.7" transform="rotate(-90 45.8 68.7)">4</text>
<text x="58.7" y="68.4" transform="rotate(-90 58.7 68.4)">2</text>
<text x="58.7" y="74" transform="rotate(-90 58.7 74)">1</text>
<text x="201.3" y="75.6" transform="rotate(-90 201.3 75.6)">1</text>
<text x="80.7" y="80.5" transform="rotate(-90 80.7 80.5)">3</text>
<text x="133.4" y="78.3">4</text>
<text x="170.9" y="78.1">1</text>
<text x="176.6" y="78.1">2</text>
<text x="182.2" y="78.1">3</text>
<text x="201.3" y="81.3" transform="rotate(-90 201.3 81.3)">2</text>
<text x="214.2" y="80.9" transform="rotate(-90 214.2 80.9)">4</text>
<text x="67.8" y="86.4" transform="rotate(-90 67.8 86.4)">4</text>
<text x="80.7" y="86.1" transform="rotate(-90 80.7 86.1)">2</text>
<text x="201.3" y="86.9" transform="rotate(-90 201.3 86.9)">3</text>
<text x="80.7" y="91.8" transform="rotate(-90 80.7 91.8)">1</text>
<text x="128" y="91.2">1</text>
<text x="133.7" y="91.2">2</text>
<text x="139.3" y="91.2">3</text>
</g>
</svg>
